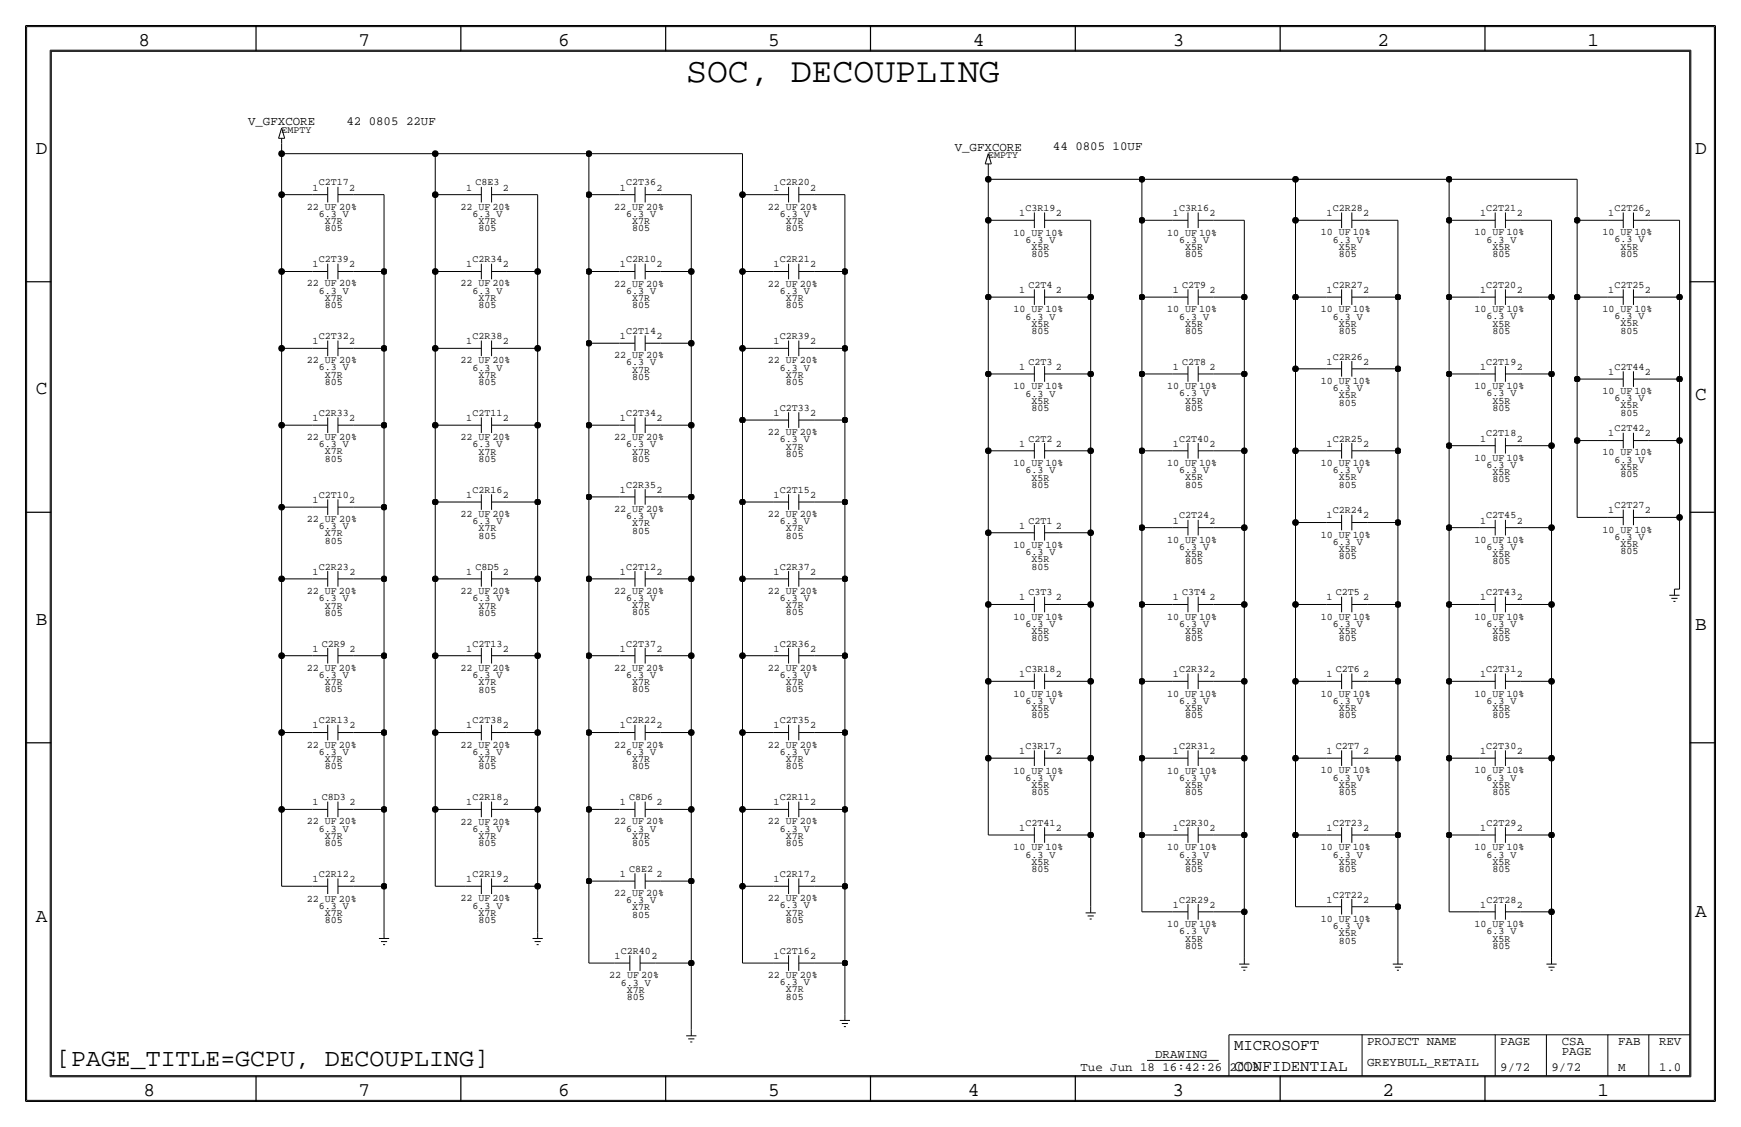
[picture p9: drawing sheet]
<svg xmlns="http://www.w3.org/2000/svg" width="432mm" height="279mm" viewBox="0 0 432 279" stroke-linecap="round" stroke-linejoin="round" font-family="sans-serif">
<!-- layer: Nets -->
<g fill="none" stroke="#000" stroke-width=".25">
<path d="M69.8 35.6v2.5zM69.8 38.1h38.1zM69.8 38.1v10.2zM107.9 38.1h38.1zM107.9 38.1v10.2zM146 38.1h38.1zM146 38.1v10.2zM184.1 38.1v10.2zM69.8 48.3h7.7zM69.8 48.3v19zM87.6 48.3h7.6zM95.2 48.3v19z"/>
<path d="M107.9 48.3h7.7zM107.9 48.3v19zM125.7 48.3h7.6zM133.3 48.3v19zM146 48.3v19zM146.1 48.3h7.6zM163.8 48.3h7.6zM171.4 48.3v19zM184.1 48.3h7.7zM184.1 48.3v19zM201.9 48.3h7.7zM209.5 48.3v19z"/>
<path d="M245.1 41.9v2.5zM245.1 44.4h38.1zM245.1 44.4v10.2zM245.1 54.6h7.6zM245.1 54.6v19.1zM262.9 54.6h7.6zM270.5 54.6v19.1zM283.2 44.4h38.1zM283.2 44.4v10.2zM283.2 54.6h7.6zM283.2 54.6v19.1zM301 54.6h7.6z"/>
<path d="M308.6 54.6v19.1zM321.3 44.4h38.1zM321.3 44.4v10.2zM321.3 54.6v19.1zM321.3 54.6h7.6zM339.1 54.6h7.6zM346.7 54.6v19.1zM359.4 44.4h31.8zM359.4 44.4v10.2zM359.4 54.6v19.1zM359.4 54.6h7.6zM377.2 54.6h7.6z"/>
<path d="M384.8 54.6v19.1zM391.2 54.6h7.6zM391.2 44.4v10.2zM391.2 54.6v19.1zM408.9 54.6h7.7zM416.6 54.6v19.1zM69.8 67.3h7.7zM69.8 67.3v19.1zM87.6 67.3h7.6zM95.2 67.3v19.1zM107.9 67.3v19.1zM108 67.3h7.6z"/>
<path d="M125.7 67.3h7.6zM133.3 67.3v19.1zM146 67.3h7.7zM146 67.3v17.8zM163.8 67.3h7.6zM171.4 67.3v17.8zM184.1 67.3h7.7zM184.1 67.3v19.1zM201.9 67.3h7.6zM209.5 67.3v19.1zM245.1 73.7h7.6zM245.1 73.7v19z"/>
<path d="M262.9 73.7h7.6zM270.5 73.7v19zM283.2 73.7v19zM283.2 73.7h7.6zM301 73.7h7.6zM308.6 73.7v19zM321.3 73.7h7.6zM321.3 73.7v17.7zM339.1 73.7h7.6zM346.7 73.7v17.7zM359.4 73.7h7.6zM359.4 73.7v19z"/>
<path d="M377.2 73.7h7.6zM384.8 73.7v19zM391.2 73.7h7.6zM391.2 73.7v20.3zM408.9 73.7h7.7zM416.6 73.7v20.3zM69.8 86.4h7.7zM69.8 86.4v19zM87.6 86.4h7.6zM95.2 86.4v19zM107.9 86.4h7.7zM107.9 86.4v19z"/>
<path d="M125.7 86.4h7.6zM133.3 86.4v19zM146 85.1h7.7zM146 85.1v20.3zM163.8 85.1h7.6zM171.4 85.1v20.3zM184.1 86.4h7.7zM184.1 86.4v17.7zM201.9 86.4h7.6zM209.5 86.4v17.7zM245.1 92.7h7.6zM245.1 92.7v19.1z"/>
<path d="M262.9 92.7h7.6zM270.5 92.7v19.1zM283.2 92.7h7.6zM283.2 92.7v19.1zM301 92.7h7.6zM308.6 92.7v19.1zM321.3 91.4h7.6zM321.3 91.4v20.4zM339.1 91.4h7.6zM346.7 91.4v20.4zM359.4 92.7h7.6zM359.4 92.7v17.8z"/>
<path d="M377.2 92.7h7.6zM384.8 92.7v17.8zM391.2 94h7.6zM391.2 94v15.2zM408.9 94h7.7zM416.6 94v15.2zM69.8 105.4v20.3zM69.9 105.4h7.6zM87.6 105.4h7.6zM95.2 105.4v20.3zM107.9 105.4h7.7zM107.9 105.4v19.1z"/>
<path d="M125.7 105.4h7.6zM133.3 105.4v19.1zM146 105.4h7.7zM146 105.4v17.8zM163.8 105.4h7.6zM171.4 105.4v17.8zM184.1 104.1h7.7zM184.1 104.1v20.4zM201.9 104.1h7.6zM209.5 104.1v20.4zM245.1 111.8v20.3zM245.1 111.8h7.6z"/>
<path d="M262.9 111.8h7.6zM270.5 111.8v20.3zM283.2 111.8h7.6zM283.2 111.8v19zM301 111.8h7.6zM308.6 111.8v19zM321.3 111.8h7.6zM321.3 111.8v17.7zM339.1 111.8h7.6zM346.7 111.8v17.7zM359.4 110.5h7.6zM359.4 110.5v20.3z"/>
<path d="M377.2 110.5h7.6zM384.8 110.5v20.3zM391.2 109.2h7.6zM391.2 109.2v19.1zM408.9 109.2h7.7zM416.6 109.2v19.1zM69.8 125.7h7.7zM69.8 125.7v17.8zM87.6 125.7h7.6zM95.2 125.7v17.8zM107.9 124.5h7.7zM107.9 124.5v19z"/>
<path d="M125.7 124.5h7.6zM133.3 124.5v19zM146 123.2h7.7zM146 123.2v20.3zM163.8 123.2h7.6zM171.4 123.2v20.3zM184.1 124.5h7.7zM184.1 124.5v19zM201.9 124.5h7.6zM209.5 124.5v19zM245.1 132.1h7.6zM245.1 132.1v17.8z"/>
<path d="M262.9 132.1h7.6zM270.5 132.1v17.8zM283.2 130.8h7.6zM283.2 130.8v19.1zM301 130.8h7.6zM308.6 130.8v19.1zM321.3 129.5h7.6zM321.3 129.5v20.4zM339.1 129.5h7.6zM346.7 129.5v20.4zM359.4 130.8h7.6zM359.4 130.8v19.1z"/>
<path d="M377.2 130.8h7.6zM384.8 130.8v19.1zM391.2 128.3h7.6zM408.9 128.3h7.7zM416.6 128.3v17.8zM69.8 143.5h7.7zM69.8 143.5v19.1zM87.6 143.5h7.6zM95.2 143.5v19.1zM107.9 143.5v19.1zM108 143.5h7.6zM125.7 143.5h7.6z"/>
<path d="M133.3 143.5v19.1zM146 143.5h7.7zM146 143.5v19.1zM163.8 143.5h7.6zM171.4 143.5v19.1zM184.1 143.5h7.7zM184.1 143.5v19.1zM201.9 143.5h7.6zM209.5 143.5v19.1zM245.1 149.9v19zM245.1 149.9h7.6zM262.9 149.9h7.6z"/>
<path d="M270.5 149.9v19zM283.2 149.9v19zM283.2 149.9h7.6zM301 149.9h7.6zM308.6 149.9v19zM321.3 149.9h7.6zM321.3 149.9v19zM339.1 149.9h7.6zM346.7 149.9v19zM359.4 149.9h7.6zM359.4 149.9v19zM377.2 149.9h7.6z"/>
<path d="M384.8 149.9v19zM415.3 146h1.3zM69.8 162.6v19zM69.9 162.6h7.6zM87.6 162.6h7.6zM95.2 162.6v19zM107.9 162.6v19zM108 162.6h7.6zM125.7 162.6h7.6zM133.3 162.6v19zM146 162.6h7.7zM146 162.6v19z"/>
<path d="M163.8 162.6h7.6zM171.4 162.6v19zM184.1 162.6h7.7zM184.1 162.6v19zM201.9 162.6h7.6zM209.5 162.6v19zM245.1 168.9h7.6zM245.1 168.9v19.1zM262.9 168.9h7.6zM270.5 168.9v19.1zM283.2 168.9v19.1zM283.2 168.9h7.6z"/>
<path d="M301 168.9h7.6zM308.6 168.9v19.1zM321.3 168.9h7.6zM321.3 168.9v19.1zM339.1 168.9h7.6zM346.7 168.9v19.1zM359.4 168.9h7.6zM359.4 168.9v19.1zM377.2 168.9h7.6zM384.8 168.9v19.1zM69.8 181.6h7.7zM69.8 181.6v19.1z"/>
<path d="M87.6 181.6h7.6zM95.2 181.6v19.1zM107.9 181.6h7.7zM107.9 181.6v19.1zM125.7 181.6h7.6zM133.3 181.6v19.1zM146 181.6h7.7zM146 181.6v19.1zM163.8 181.6h7.6zM171.4 181.6v19.1zM184.1 181.6h7.7zM184.1 181.6v19.1z"/>
<path d="M201.9 181.6h7.6zM209.5 181.6v19.1zM245.1 188v19zM245.1 188h7.6zM262.9 188h7.6zM270.5 188v19zM283.2 188h7.6zM283.2 188v19zM301 188h7.6zM308.6 188v19zM321.3 188h7.6zM321.3 188v19z"/>
<path d="M339.1 188h7.6zM346.7 188v19zM359.4 188h7.6zM359.4 188v19zM377.2 188h7.6zM384.8 188v19zM69.8 200.7v19zM69.8 219.7h7.7zM69.9 200.7h7.6zM87.6 219.7h7.6zM87.6 200.7h7.6zM95.2 219.7v11.4z"/>
<path d="M95.2 200.7v19zM107.9 200.7h7.7zM107.9 200.7v19zM107.9 219.7h7.7zM125.7 219.7h7.6zM125.7 200.7h7.6zM133.3 200.7v19zM133.3 219.7v11.4zM146 200.7h7.7zM146 200.7v17.7zM146 218.4h7.7zM146 218.4v20.4z"/>
<path d="M163.8 218.4h7.6zM163.8 200.7h7.6zM171.4 218.4v20.4zM171.4 200.7v17.7zM184.1 200.7h7.7zM184.1 200.7v19zM184.1 219.7h7.7zM184.1 219.7v19.1zM201.9 219.7h7.6zM201.9 200.7h7.6zM209.5 219.7v19.1zM209.5 200.7v19z"/>
<path d="M245.1 207h7.6zM262.9 207h7.6zM270.5 207v17.8zM283.2 207h7.6zM283.2 207v19.1zM301 207h7.6zM308.6 207v19.1zM321.3 207h7.6zM321.3 207v17.8zM339.1 207h7.6zM346.7 207v17.8zM359.4 207h7.6z"/>
<path d="M359.4 207v19.1zM377.2 207h7.6zM384.8 207v19.1zM146 238.8h6.4zM162.6 238.8h8.9zM171.4 238.8v16.5zM184.1 238.8h7.7zM201.9 238.8h7.6zM209.5 238.8v12.7zM283.2 226.1h7.6zM301 226.1h7.6zM308.6 226.1v11.4z"/>
<path d="M321.3 224.8h7.6zM339.1 224.8h7.6zM346.7 224.8v12.7zM359.4 226.1h7.6zM377.2 226.1h7.6zM384.8 226.1v11.4z"/>
</g>
<g fill="#000" stroke="#000" stroke-width=".25">
<circle cx="69.8" cy="38.1" r=".72"/>
<circle cx="107.9" cy="38.1" r=".72"/>
<circle cx="146" cy="38.1" r=".72"/>
<circle cx="69.8" cy="48.3" r=".72"/>
<circle cx="107.9" cy="48.3" r=".72"/>
<circle cx="146" cy="48.3" r=".72"/>
<circle cx="184.2" cy="48.3" r=".72"/>
<circle cx="245.1" cy="54.6" r=".72"/>
<circle cx="245.1" cy="44.5" r=".72"/>
<circle cx="283.2" cy="54.6" r=".72"/>
<circle cx="283.2" cy="44.5" r=".72"/>
<circle cx="321.3" cy="54.6" r=".72"/>
<circle cx="321.3" cy="44.5" r=".72"/>
<circle cx="359.4" cy="44.5" r=".72"/>
<circle cx="359.4" cy="54.6" r=".72"/>
<circle cx="391.2" cy="54.6" r=".72"/>
<circle cx="69.8" cy="67.3" r=".72"/>
<circle cx="95.2" cy="67.3" r=".72"/>
<circle cx="107.9" cy="67.3" r=".72"/>
<circle cx="133.3" cy="67.3" r=".72"/>
<circle cx="146" cy="67.3" r=".72"/>
<circle cx="171.4" cy="67.3" r=".72"/>
<circle cx="184.2" cy="67.3" r=".72"/>
<circle cx="209.6" cy="67.3" r=".72"/>
<circle cx="245.1" cy="73.7" r=".72"/>
<circle cx="270.5" cy="73.7" r=".72"/>
<circle cx="283.2" cy="73.7" r=".72"/>
<circle cx="308.6" cy="73.7" r=".72"/>
<circle cx="321.3" cy="73.7" r=".72"/>
<circle cx="346.7" cy="73.7" r=".72"/>
<circle cx="359.4" cy="73.7" r=".72"/>
<circle cx="384.8" cy="73.7" r=".72"/>
<circle cx="391.2" cy="73.7" r=".72"/>
<circle cx="416.6" cy="73.7" r=".72"/>
<circle cx="69.8" cy="86.4" r=".72"/>
<circle cx="95.2" cy="86.4" r=".72"/>
<circle cx="107.9" cy="86.4" r=".72"/>
<circle cx="133.3" cy="86.4" r=".72"/>
<circle cx="146" cy="85.1" r=".72"/>
<circle cx="171.4" cy="85.1" r=".72"/>
<circle cx="184.2" cy="86.4" r=".72"/>
<circle cx="209.6" cy="86.4" r=".72"/>
<circle cx="245.1" cy="92.7" r=".72"/>
<circle cx="270.5" cy="92.7" r=".72"/>
<circle cx="283.2" cy="92.7" r=".72"/>
<circle cx="308.6" cy="92.7" r=".72"/>
<circle cx="321.3" cy="91.4" r=".72"/>
<circle cx="346.7" cy="91.4" r=".72"/>
<circle cx="359.4" cy="92.7" r=".72"/>
<circle cx="384.8" cy="92.7" r=".72"/>
<circle cx="391.2" cy="94" r=".72"/>
<circle cx="416.6" cy="94" r=".72"/>
<circle cx="69.8" cy="105.4" r=".72"/>
<circle cx="95.2" cy="105.4" r=".72"/>
<circle cx="107.9" cy="105.4" r=".72"/>
<circle cx="133.3" cy="105.4" r=".72"/>
<circle cx="146" cy="105.4" r=".72"/>
<circle cx="171.4" cy="105.4" r=".72"/>
<circle cx="184.2" cy="104.1" r=".72"/>
<circle cx="209.6" cy="104.1" r=".72"/>
<circle cx="245.1" cy="111.8" r=".72"/>
<circle cx="270.5" cy="111.8" r=".72"/>
<circle cx="283.2" cy="111.8" r=".72"/>
<circle cx="308.6" cy="111.8" r=".72"/>
<circle cx="321.3" cy="111.8" r=".72"/>
<circle cx="346.7" cy="111.8" r=".72"/>
<circle cx="359.4" cy="110.5" r=".72"/>
<circle cx="384.8" cy="110.5" r=".72"/>
<circle cx="391.2" cy="109.2" r=".72"/>
<circle cx="416.6" cy="109.2" r=".72"/>
<circle cx="69.8" cy="125.7" r=".72"/>
<circle cx="95.2" cy="125.7" r=".72"/>
<circle cx="107.9" cy="124.5" r=".72"/>
<circle cx="133.3" cy="124.5" r=".72"/>
<circle cx="146" cy="123.2" r=".72"/>
<circle cx="171.4" cy="123.2" r=".72"/>
<circle cx="184.2" cy="124.5" r=".72"/>
<circle cx="209.6" cy="124.5" r=".72"/>
<circle cx="245.1" cy="132.1" r=".72"/>
<circle cx="270.5" cy="132.1" r=".72"/>
<circle cx="283.2" cy="130.8" r=".72"/>
<circle cx="308.6" cy="130.8" r=".72"/>
<circle cx="321.3" cy="129.5" r=".72"/>
<circle cx="346.7" cy="129.5" r=".72"/>
<circle cx="359.4" cy="130.8" r=".72"/>
<circle cx="384.8" cy="130.8" r=".72"/>
<circle cx="416.6" cy="128.3" r=".72"/>
<circle cx="69.8" cy="143.5" r=".72"/>
<circle cx="95.2" cy="143.5" r=".72"/>
<circle cx="107.9" cy="143.5" r=".72"/>
<circle cx="133.3" cy="143.5" r=".72"/>
<circle cx="146" cy="143.5" r=".72"/>
<circle cx="171.4" cy="143.5" r=".72"/>
<circle cx="184.2" cy="143.5" r=".72"/>
<circle cx="209.6" cy="143.5" r=".72"/>
<circle cx="245.1" cy="149.9" r=".72"/>
<circle cx="270.5" cy="149.9" r=".72"/>
<circle cx="283.2" cy="149.9" r=".72"/>
<circle cx="308.6" cy="149.9" r=".72"/>
<circle cx="321.3" cy="149.9" r=".72"/>
<circle cx="346.7" cy="149.9" r=".72"/>
<circle cx="359.4" cy="149.9" r=".72"/>
<circle cx="384.8" cy="149.9" r=".72"/>
<circle cx="69.8" cy="162.6" r=".72"/>
<circle cx="95.2" cy="162.6" r=".72"/>
<circle cx="107.9" cy="162.6" r=".72"/>
<circle cx="133.3" cy="162.6" r=".72"/>
<circle cx="146" cy="162.6" r=".72"/>
<circle cx="171.4" cy="162.6" r=".72"/>
<circle cx="184.2" cy="162.6" r=".72"/>
<circle cx="209.6" cy="162.6" r=".72"/>
<circle cx="245.1" cy="168.9" r=".72"/>
<circle cx="270.5" cy="168.9" r=".72"/>
<circle cx="283.2" cy="168.9" r=".72"/>
<circle cx="308.6" cy="168.9" r=".72"/>
<circle cx="321.3" cy="168.9" r=".72"/>
<circle cx="346.7" cy="168.9" r=".72"/>
<circle cx="359.4" cy="168.9" r=".72"/>
<circle cx="384.8" cy="168.9" r=".72"/>
<circle cx="69.8" cy="181.6" r=".72"/>
<circle cx="95.2" cy="181.6" r=".72"/>
<circle cx="107.9" cy="181.6" r=".72"/>
<circle cx="133.3" cy="181.6" r=".72"/>
<circle cx="146" cy="181.6" r=".72"/>
<circle cx="171.4" cy="181.6" r=".72"/>
<circle cx="184.2" cy="181.6" r=".72"/>
<circle cx="209.6" cy="181.6" r=".72"/>
<circle cx="245.1" cy="188" r=".72"/>
<circle cx="270.5" cy="188" r=".72"/>
<circle cx="283.2" cy="188" r=".72"/>
<circle cx="308.6" cy="188" r=".72"/>
<circle cx="321.3" cy="188" r=".72"/>
<circle cx="346.7" cy="188" r=".72"/>
<circle cx="359.4" cy="188" r=".72"/>
<circle cx="384.8" cy="188" r=".72"/>
<circle cx="69.8" cy="200.7" r=".72"/>
<circle cx="95.2" cy="200.7" r=".72"/>
<circle cx="95.2" cy="219.7" r=".72"/>
<circle cx="107.9" cy="200.7" r=".72"/>
<circle cx="133.3" cy="200.7" r=".72"/>
<circle cx="133.3" cy="219.7" r=".72"/>
<circle cx="146" cy="218.4" r=".72"/>
<circle cx="146" cy="200.7" r=".72"/>
<circle cx="171.4" cy="200.7" r=".72"/>
<circle cx="171.4" cy="218.4" r=".72"/>
<circle cx="184.2" cy="219.7" r=".72"/>
<circle cx="184.2" cy="200.7" r=".72"/>
<circle cx="209.6" cy="200.7" r=".72"/>
<circle cx="209.6" cy="219.7" r=".72"/>
<circle cx="270.5" cy="207" r=".72"/>
<circle cx="283.2" cy="207" r=".72"/>
<circle cx="308.6" cy="207" r=".72"/>
<circle cx="321.3" cy="207" r=".72"/>
<circle cx="346.7" cy="207" r=".72"/>
<circle cx="359.4" cy="207" r=".72"/>
<circle cx="384.8" cy="207" r=".72"/>
<circle cx="171.4" cy="238.8" r=".72"/>
<circle cx="209.6" cy="238.8" r=".72"/>
<circle cx="308.6" cy="226.1" r=".72"/>
<circle cx="346.7" cy="224.8" r=".72"/>
<circle cx="384.8" cy="226.1" r=".72"/>
</g>
<!-- layer: Components -->
<g fill="none" stroke="#000" stroke-width=".25">
<path d="M69.1 34.3h1.5zM69.8 31.8l-.7 2.5zM69.8 34.3v1.3zM69.8 31.8l.8 2.5zM245.1 38.1l.8 2.5zM245.1 38.1l-.8 2.5zM77.5 48.3h3.8zM81.3 46.3v3.9zM83.8 48.3h3.8zM83.8 46.3v3.9zM115.6 48.3h3.8zM119.4 46.3v3.9z"/>
<path d="M121.9 48.3h3.8zM121.9 46.3v3.9zM153.7 48.3h3.8zM157.5 46.3v3.9zM160 48.3h3.8zM160 46.3v3.9zM191.8 48.3h3.8zM195.6 46.3v3.9zM198.1 48.3h3.8zM198.1 46.3v3.9zM244.3 40.6h1.6zM245.1 40.6v1.3z"/>
<path d="M252.7 54.6h3.8zM256.5 52.7v3.8zM259.1 54.6h3.8zM259.1 52.7v3.8zM290.8 54.6h3.8zM294.6 52.7v3.8zM297.2 54.6h3.8zM297.2 52.7v3.8zM328.9 54.6h3.8zM332.7 52.7v3.8zM335.3 54.6h3.8zM335.3 52.7v3.8z"/>
<path d="M367 54.6h3.8zM370.8 52.7v3.8zM373.4 54.6h3.8zM373.4 52.7v3.8zM398.8 54.6h3.8zM402.6 52.7v3.8zM405.1 54.6h3.8zM405.1 52.7v3.8zM77.5 67.3h3.8zM81.3 65.4v3.8zM83.8 67.3h3.8zM83.8 65.4v3.8z"/>
<path d="M115.6 67.3h3.8zM119.4 65.4v3.8zM121.9 67.3h3.8zM121.9 65.4v3.8zM153.7 67.3h3.8zM157.5 65.4v3.8zM160 67.3h3.8zM160 65.4v3.8zM191.8 67.3h3.8zM195.6 65.4v3.8zM198.1 67.3h3.8zM198.1 65.4v3.8z"/>
<path d="M252.7 73.7h3.8zM256.5 71.7v3.9zM259.1 73.7h3.8zM259.1 71.7v3.9zM290.8 73.7h3.8zM294.6 71.7v3.9zM297.2 73.7h3.8zM297.2 71.7v3.9zM328.9 73.7h3.8zM332.7 71.7v3.9zM335.3 73.7h3.8zM335.3 71.7v3.9z"/>
<path d="M367 73.7h3.8zM370.8 71.7v3.9zM373.4 73.7h3.8zM373.4 71.7v3.9zM398.8 73.7h3.8zM402.6 71.7v3.9zM405.1 73.7h3.8zM405.1 71.7v3.9zM77.5 86.4h3.8zM81.3 84.4v3.9zM83.8 86.4h3.8zM83.8 84.4v3.9z"/>
<path d="M115.6 86.4h3.8zM119.4 84.4v3.9zM121.9 86.4h3.8zM121.9 84.4v3.9zM153.7 85.1h3.8zM157.5 83.2v3.8zM160 85.1h3.8zM160 83.2v3.8zM191.8 86.4h3.8zM195.6 84.4v3.9zM198.1 86.4h3.8zM198.1 84.4v3.9z"/>
<path d="M252.7 92.7h3.8zM256.5 90.8v3.8zM259.1 92.7h3.8zM259.1 90.8v3.8zM290.8 92.7h3.8zM294.6 90.8v3.8zM297.2 92.7h3.8zM297.2 90.8v3.8zM328.9 91.4h3.8zM332.7 89.5v3.9zM335.3 91.4h3.8zM335.3 89.5v3.9z"/>
<path d="M367 92.7h3.8zM370.8 90.8v3.8zM373.4 92.7h3.8zM373.4 90.8v3.8zM398.8 94h3.8zM402.6 92v3.9zM405.1 94h3.8zM405.1 92v3.9zM77.5 105.4h3.8zM81.3 103.5v3.8zM83.8 105.4h3.8zM83.8 103.5v3.8z"/>
<path d="M115.6 105.4h3.8zM119.4 103.5v3.8zM121.9 105.4h3.8zM121.9 103.5v3.8zM153.7 105.4h3.8zM157.5 103.5v3.8zM160 105.4h3.8zM160 103.5v3.8zM191.8 104.1h3.8zM195.6 102.2v3.9zM198.1 104.1h3.8zM198.1 102.2v3.9z"/>
<path d="M252.7 111.8h3.8zM256.5 109.8v3.9zM259.1 111.8h3.8zM259.1 109.8v3.9zM290.8 111.8h3.8zM294.6 109.8v3.9zM297.2 111.8h3.8zM297.2 109.8v3.9zM328.9 111.8h3.8zM332.7 109.8v3.9zM335.3 111.8h3.8zM335.3 109.8v3.9z"/>
<path d="M367 110.5h3.8zM370.8 108.6v3.8zM373.4 110.5h3.8zM373.4 108.6v3.8zM398.8 109.2h3.8zM402.6 107.3v3.9zM405.1 109.2h3.8zM405.1 107.3v3.9zM77.5 125.7h3.8zM81.3 123.8v3.9zM83.8 125.7h3.8zM83.8 123.8v3.9z"/>
<path d="M115.6 124.5h3.8zM119.4 122.5v3.9zM121.9 124.5h3.8zM121.9 122.5v3.9zM153.7 123.2h3.8zM157.5 121.3v3.8zM160 123.2h3.8zM160 121.3v3.8zM191.8 124.5h3.8zM195.6 122.5v3.9zM198.1 124.5h3.8zM198.1 122.5v3.9z"/>
<path d="M252.7 132.1h3.8zM256.5 130.1v3.9zM259.1 132.1h3.8zM259.1 130.1v3.9zM290.8 130.8h3.8zM294.6 128.9v3.8zM297.2 130.8h3.8zM297.2 128.9v3.8zM328.9 129.5h3.8zM332.7 127.6v3.9zM335.3 129.5h3.8zM335.3 127.6v3.9z"/>
<path d="M367 130.8h3.8zM370.8 128.9v3.8zM373.4 130.8h3.8zM373.4 128.9v3.8zM398.8 128.3h3.8zM402.6 126.3v3.9zM405.1 128.3h3.8zM405.1 126.3v3.9zM77.5 143.5h3.8zM81.3 141.6v3.8zM83.8 143.5h3.8zM83.8 141.6v3.8z"/>
<path d="M115.6 143.5h3.8zM119.4 141.6v3.8zM121.9 143.5h3.8zM121.9 141.6v3.8zM153.7 143.5h3.8zM157.5 141.6v3.8zM160 143.5h3.8zM160 141.6v3.8zM191.8 143.5h3.8zM195.6 141.6v3.8zM198.1 143.5h3.8zM198.1 141.6v3.8z"/>
<path d="M252.7 149.9h3.8zM256.5 147.9v3.9zM259.1 149.9h3.8zM259.1 147.9v3.9zM290.8 149.9h3.8zM294.6 147.9v3.9zM297.2 149.9h3.8zM297.2 147.9v3.9zM328.9 149.9h3.8zM332.7 147.9v3.9zM335.3 149.9h3.8zM335.3 147.9v3.9z"/>
<path d="M367 149.9h3.8zM370.8 147.9v3.9zM373.4 149.9h3.8zM373.4 147.9v3.9zM414 147.6h2.6zM414.5 148.3h1.6zM415 149.1h.5zM415.3 146v1.6zM77.5 162.6h3.8zM81.3 160.6v3.9zM81.3 179.7v3.8zM83.8 162.6h3.8z"/>
<path d="M83.8 160.6v3.9zM83.8 179.7v3.8zM115.6 162.6h3.8zM119.4 179.7v3.8zM119.4 160.6v3.9zM121.9 179.7v3.8zM121.9 162.6h3.8zM121.9 160.6v3.9zM153.7 162.6h3.8zM157.5 160.6v3.9zM157.5 179.7v3.8zM160 162.6h3.8z"/>
<path d="M160 160.6v3.9zM160 179.7v3.8zM191.8 162.6h3.8zM195.6 160.6v3.9zM195.6 179.7v3.8zM198.1 162.6h3.8zM198.1 160.6v3.9zM198.1 179.7v3.8zM252.7 168.9h3.8zM256.5 167v3.8zM259.1 168.9h3.8zM259.1 167v3.8z"/>
<path d="M290.8 168.9h3.8zM294.6 167v3.8zM297.2 168.9h3.8zM297.2 167v3.8zM328.9 168.9h3.8zM332.7 167v3.8zM335.3 168.9h3.8zM335.3 167v3.8zM367 168.9h3.8zM370.8 167v3.8zM373.4 168.9h3.8zM373.4 167v3.8z"/>
<path d="M77.5 181.6h3.8zM81.3 198.7v3.9zM83.8 181.6h3.8zM83.8 198.7v3.9zM115.6 181.6h3.8zM119.4 198.7v3.9zM121.9 181.6h3.8zM121.9 198.7v3.9zM153.7 181.6h3.8zM157.5 198.7v3.9zM160 181.6h3.8zM160 198.7v3.9z"/>
<path d="M191.8 181.6h3.8zM195.6 198.7v3.9zM198.1 181.6h3.8zM198.1 198.7v3.9zM252.7 188h3.8zM256.5 186v3.9zM259.1 188h3.8zM259.1 186v3.9zM290.8 188h3.8zM294.6 186v3.9zM297.2 188h3.8zM297.2 186v3.9z"/>
<path d="M328.9 188h3.8zM332.7 186v3.9zM335.3 188h3.8zM335.3 186v3.9zM367 188h3.8zM370.8 186v3.9zM373.4 188h3.8zM373.4 186v3.9zM77.5 200.7h3.8zM77.5 219.7h3.8zM81.3 217.8v3.8zM83.8 200.7h3.8z"/>
<path d="M83.8 219.7h3.8zM83.8 217.8v3.8zM115.6 200.7h3.8zM115.6 219.7h3.8zM119.4 217.8v3.8zM121.9 200.7h3.8zM121.9 219.7h3.8zM121.9 217.8v3.8zM153.7 200.7h3.8zM153.7 218.4h3.8zM157.5 216.5v3.9zM160 200.7h3.8z"/>
<path d="M160 218.4h3.8zM160 216.5v3.9zM191.8 200.7h3.8zM191.8 219.7h3.8zM195.6 217.8v3.8zM198.1 200.7h3.8zM198.1 219.7h3.8zM198.1 217.8v3.8zM252.7 207h3.8zM256.5 205.1v3.8zM259.1 207h3.8zM259.1 205.1v3.8z"/>
<path d="M290.8 207h3.8zM294.6 205.1v3.8zM297.2 207h3.8zM297.2 205.1v3.8zM328.9 207h3.8zM332.7 205.1v3.8zM335.3 207h3.8zM335.3 205.1v3.8zM367 207h3.8zM370.8 205.1v3.8zM373.4 207h3.8zM373.4 205.1v3.8z"/>
<path d="M94 232.7h2.5zM94.5 233.4h1.5zM95 234.2h.5zM95.2 231.1v1.6zM132.1 232.7h2.5zM132.6 233.4h1.5zM133.1 234.2h.5zM133.3 231.1v1.6zM152.4 238.8h3.8zM156.2 236.8v3.9zM158.7 238.8h3.9zM158.7 236.8v3.9z"/>
<path d="M191.8 238.8h3.8zM195.6 236.8v3.9zM198.1 238.8h3.8zM198.1 236.8v3.9zM269.2 226.3h2.6zM269.7 227.1h1.6zM270.3 227.8h.5zM270.5 224.8v1.5zM290.8 226.1h3.8zM294.6 224.1v3.9zM297.2 226.1h3.8zM297.2 224.1v3.9z"/>
<path d="M307.3 239h2.6zM307.8 239.8h1.6zM308.6 237.5v1.5zM328.9 224.8h3.8zM332.7 222.9v3.8zM335.3 224.8h3.8zM335.3 222.9v3.8zM345.4 239h2.6zM345.9 239.8h1.6zM346.7 237.5v1.5zM367 226.1h3.8zM370.8 224.1v3.9z"/>
<path d="M373.4 226.1h3.8zM373.4 224.1v3.9zM383.5 239h2.6zM384 239.8h1.6zM384.8 237.5v1.5zM170.2 256.8h2.5zM170.7 257.6h1.5zM171.2 258.3h.5zM171.4 255.3v1.5zM208.3 253h2.5zM208.8 253.7h1.5zM209.3 254.5h.5z"/>
<path d="M209.5 251.5v1.5zM308.4 240.5h.5zM346.5 240.5h.5zM384.6 240.5h.5zM284.5 262.9h17.8z"/>
</g>
<!-- layer: Page Border and Title Block -->
<g fill="none" stroke="#000" stroke-width=".3">
<path d="M6.3 6.3v266.7zM6.4 6.3h419zM12.7 12.7h406.4zM12.7 12.7v254zM63.5 6.3v6.4zM114.3 6.3v6.4zM165.1 6.3v6.4zM215.9 6.3v6.4zM266.7 6.3v6.4zM317.5 6.3v6.4zM368.3 6.3v6.4zM419.1 12.7v254z"/>
<path d="M425.4 6.3v266.7zM6.3 69.8h6.4zM419.1 69.8h6.3zM6.3 127h6.4zM419.1 127h6.3zM6.3 184.1h6.4zM419.1 184.1h6.3zM6.4 273h419zM12.7 266.7h406.4zM63.5 266.7v6.3zM114.3 266.7v6.3zM165.1 266.7v6.3z"/>
<path d="M215.9 266.7v6.3zM266.7 266.7v6.3zM317.5 266.7v6.3zM368.3 266.7v6.3z"/>
</g>
<g fill="none" stroke="#000" stroke-width=".25">
<path d="M6.6 6.6h418.6zM6.6 6.6v266.2zM12.4 12.4v254.6zM12.4 12.4h407zM419.4 12.4v254.6zM425.2 6.6v266.2zM304.8 256.5v10.2zM304.8 256.5h114.3zM337.8 256.5v10.2zM370.8 256.5v10.2zM383.5 256.5v10.2zM398.8 256.5v10.2z"/>
<path d="M408.9 256.5v10.2zM6.6 272.8h418.6zM12.4 267h407z"/>
</g>
<text font-size="8.6" x="170.2" y="20.3">SOC, DECOUPLING</text>
<text font-size="6.2" x="14" y="264.2">[PAGE_TITLE=GCPU, DECOUPLING]</text>
<g font-size="4.8">
<text x="34.3" y="11.4">8</text>
<text x="88.9" y="11.4">7</text>
<text x="138.5" y="11.4">6</text>
<text x="190.5" y="11.4">5</text>
<text x="241.3" y="11.4">4</text>
<text x="290.8" y="11.4">3</text>
<text x="341.6" y="11.4">2</text>
<text x="393.7" y="11.4">1</text>
<text x="8.9" y="38.1">D</text>
<text x="420.4" y="38.1">D</text>
<text x="8.9" y="97.8">C</text>
<text x="420.4" y="99.1">C</text>
<text x="8.9" y="154.9">B</text>
<text x="420.4" y="156.2">B</text>
<text x="420.4" y="227.3">A</text>
<text x="8.9" y="228.6">A</text>
<text x="35.6" y="271.8">8</text>
<text x="88.9" y="271.8">7</text>
<text x="138.4" y="271.8">6</text>
<text x="190.5" y="271.8">5</text>
<text x="240" y="271.8">4</text>
<text x="290.8" y="271.8">3</text>
<text x="342.9" y="271.8">2</text>
<text x="396.2" y="271.8">1</text>
</g>
<g font-size="3.9">
<text x="306.1" y="260.4">MICROSOFT</text>
<text x="306.1" y="265.4">CONFIDENTIAL</text>
</g>
<g font-size="3.1">
<text x="61.5" y="31.1">V_GFXCORE</text>
<text x="85.9" y="30.9">42 0805 22UF</text>
<text x="236.8" y="37.4">V_GFXCORE</text>
<text x="261.2" y="37.2">44 0805 10UF</text>
<text x="286.5" y="262.4">DRAWING</text>
<text x="339.1" y="259.1">PROJECT NAME</text>
<text x="372.1" y="259.1">PAGE</text>
<text x="387.4" y="259.1">CSA</text>
<text x="387.4" y="261.6">PAGE</text>
<text x="401.3" y="259.1">FAB</text>
<text x="411.5" y="259.1">REV</text>
<text x="268" y="265.4">Tue Jun 18 16:42:26 2013</text>
<text x="339.1" y="264.2">GREYBULL_RETAIL</text>
<text x="372.1" y="265.4">9/72</text>
<text x="384.8" y="265.4">9/72</text>
<text x="401.3" y="265.4">M</text>
<text x="411.5" y="265.4">1.0</text>
</g>
<g font-size="2.5">
<text x="69.8" y="33">EMPTY</text>
<text x="245.1" y="39.3">EMPTY</text>
<text x="77.5" y="47.2">1</text>
<text x="79.1" y="46">C2T17</text>
<text x="86.6" y="47.2">2</text>
<text x="115.6" y="47.2">1</text>
<text x="117.9" y="46">C8E3</text>
<text x="124.7" y="47.2">2</text>
<text x="153.7" y="47.3">1</text>
<text x="155.3" y="46">C2T36</text>
<text x="162.8" y="47.3">2</text>
<text x="191.8" y="47.3">1</text>
<text x="193.4" y="46">C2R20</text>
<text x="200.9" y="47.3">2</text>
<text x="76.1" y="52">22 UF 20%</text>
<text x="79.1" y="53.8">6.3 V</text>
<text x="114.2" y="52">22 UF 20%</text>
<text x="117.2" y="53.8">6.3 V</text>
<text x="152.3" y="52">22 UF 20%</text>
<text x="155.3" y="53.8">6.3 V</text>
<text x="190.4" y="52">22 UF 20%</text>
<text x="193.4" y="53.8">6.3 V</text>
<text x="252.8" y="53.6">1</text>
<text x="254.3" y="52.3">C3R19</text>
<text x="261.9" y="53.6">2</text>
<text x="290.9" y="53.6">1</text>
<text x="292.4" y="52.3">C3R16</text>
<text x="300" y="53.6">2</text>
<text x="329" y="53.6">1</text>
<text x="330.5" y="52.3">C2R28</text>
<text x="338.1" y="53.6">2</text>
<text x="367.1" y="53.6">1</text>
<text x="368.6" y="52.3">C2T21</text>
<text x="376.2" y="53.6">2</text>
<text x="398.8" y="53.6">1</text>
<text x="400.4" y="52.3">C2T26</text>
<text x="407.9" y="53.6">2</text>
<text x="80.6" y="55.5">X7R</text>
<text x="80.6" y="57.3">805</text>
<text x="118.7" y="57.3">805</text>
<text x="118.7" y="55.5">X7R</text>
<text x="156.8" y="55.6">X7R</text>
<text x="156.8" y="57.4">805</text>
<text x="194.9" y="57.4">805</text>
<text x="194.9" y="55.6">X7R</text>
<text x="251.4" y="58.4">10 UF 10%</text>
<text x="289.5" y="58.4">10 UF 10%</text>
<text x="327.6" y="58.4">10 UF 10%</text>
<text x="365.7" y="58.4">10 UF 10%</text>
<text x="397.4" y="58.3">10 UF 10%</text>
<text x="79.1" y="65">C2T39</text>
<text x="117.2" y="65">C2R34</text>
<text x="155.3" y="65">C2R10</text>
<text x="193.4" y="65">C2R21</text>
<text x="254.3" y="60.2">6.3 V</text>
<text x="255.8" y="62">X5R</text>
<text x="255.8" y="63.8">805</text>
<text x="292.4" y="60.2">6.3 V</text>
<text x="293.9" y="61.9">X5R</text>
<text x="293.9" y="63.7">805</text>
<text x="330.5" y="60.2">6.3 V</text>
<text x="332" y="61.9">X5R</text>
<text x="332" y="63.7">805</text>
<text x="368.6" y="60.2">6.3 V</text>
<text x="370.1" y="61.9">X5R</text>
<text x="370.1" y="63.7">805</text>
<text x="400.4" y="60.1">6.3 V</text>
<text x="401.9" y="61.9">X5R</text>
<text x="401.9" y="63.7">805</text>
<text x="76.1" y="71">22 UF 20%</text>
<text x="77.5" y="66.3">1</text>
<text x="86.6" y="66.3">2</text>
<text x="114.2" y="71">22 UF 20%</text>
<text x="115.6" y="66.3">1</text>
<text x="124.7" y="66.3">2</text>
<text x="152.3" y="71.1">22 UF 20%</text>
<text x="153.7" y="66.3">1</text>
<text x="162.8" y="66.3">2</text>
<text x="190.4" y="71.1">22 UF 20%</text>
<text x="191.8" y="66.3">1</text>
<text x="200.9" y="66.3">2</text>
<text x="255.1" y="71.4">C2T4</text>
<text x="293.2" y="71.4">C2T9</text>
<text x="330.5" y="71.4">C2R27</text>
<text x="368.6" y="71.4">C2T20</text>
<text x="400.4" y="71.4">C2T25</text>
<text x="79.1" y="72.8">6.3 V</text>
<text x="80.6" y="74.6">X7R</text>
<text x="80.6" y="76.4">805</text>
<text x="117.2" y="72.8">6.3 V</text>
<text x="118.7" y="74.6">X7R</text>
<text x="118.7" y="76.4">805</text>
<text x="155.3" y="72.8">6.3 V</text>
<text x="156.8" y="76.4">805</text>
<text x="156.8" y="74.6">X7R</text>
<text x="193.4" y="72.8">6.3 V</text>
<text x="194.9" y="74.6">X7R</text>
<text x="194.9" y="76.4">805</text>
<text x="251.4" y="77.5">10 UF 10%</text>
<text x="252.8" y="72.6">1</text>
<text x="261.9" y="72.6">2</text>
<text x="289.5" y="77.4">10 UF 10%</text>
<text x="290.9" y="72.6">1</text>
<text x="300" y="72.6">2</text>
<text x="327.6" y="77.4">10 UF 10%</text>
<text x="329" y="72.6">1</text>
<text x="338.1" y="72.6">2</text>
<text x="365.7" y="77.4">10 UF 10%</text>
<text x="367.1" y="72.6">1</text>
<text x="376.2" y="72.6">2</text>
<text x="397.4" y="77.4">10 UF 10%</text>
<text x="398.8" y="72.6">1</text>
<text x="407.9" y="72.6">2</text>
<text x="155.3" y="82.8">C2T14</text>
<text x="254.3" y="79.3">6.3 V</text>
<text x="255.8" y="81">X5R</text>
<text x="255.8" y="82.8">805</text>
<text x="292.4" y="79.2">6.3 V</text>
<text x="293.9" y="81">X5R</text>
<text x="293.9" y="82.8">805</text>
<text x="330.5" y="79.2">6.3 V</text>
<text x="332" y="81">X5R</text>
<text x="332" y="82.8">805</text>
<text x="368.6" y="79.2">6.3 V</text>
<text x="370.1" y="81">X5R</text>
<text x="370.1" y="82.8">805</text>
<text x="400.4" y="79.1">6.3 V</text>
<text x="401.9" y="80.9">X5R</text>
<text x="401.9" y="82.7">805</text>
<text x="77.5" y="85.3">1</text>
<text x="79.1" y="84.1">C2T32</text>
<text x="86.6" y="85.3">2</text>
<text x="115.6" y="85.3">1</text>
<text x="117.2" y="84.1">C2R38</text>
<text x="124.7" y="85.3">2</text>
<text x="152.3" y="88.8">22 UF 20%</text>
<text x="153.7" y="84.1">1</text>
<text x="162.8" y="84.1">2</text>
<text x="191.8" y="85.3">1</text>
<text x="193.4" y="84.1">C2R39</text>
<text x="200.9" y="85.3">2</text>
<text x="330.5" y="89.2">C2R26</text>
<text x="76.1" y="90.1">22 UF 20%</text>
<text x="79.1" y="91.8">6.3 V</text>
<text x="80.6" y="93.6">X7R</text>
<text x="80.6" y="95.4">805</text>
<text x="114.2" y="90.1">22 UF 20%</text>
<text x="117.2" y="91.9">6.3 V</text>
<text x="118.7" y="93.6">X7R</text>
<text x="118.7" y="95.4">805</text>
<text x="155.3" y="90.6">6.3 V</text>
<text x="156.8" y="92.4">X7R</text>
<text x="156.8" y="94.2">805</text>
<text x="190.4" y="90.1">22 UF 20%</text>
<text x="193.4" y="91.9">6.3 V</text>
<text x="194.9" y="93.7">X7R</text>
<text x="194.9" y="95.4">805</text>
<text x="252.8" y="91.7">1</text>
<text x="255.1" y="90.4">C2T3</text>
<text x="261.9" y="91.7">2</text>
<text x="290.9" y="91.7">1</text>
<text x="293.2" y="90.4">C2T8</text>
<text x="300" y="91.7">2</text>
<text x="327.6" y="95.2">10 UF 10%</text>
<text x="329" y="90.4">1</text>
<text x="338.1" y="90.4">2</text>
<text x="367.1" y="91.7">1</text>
<text x="368.6" y="90.4">C2T19</text>
<text x="376.2" y="91.7">2</text>
<text x="398.8" y="93">1</text>
<text x="400.4" y="91.7">C2T44</text>
<text x="407.9" y="93">2</text>
<text x="193.4" y="101.9">C2T33</text>
<text x="251.4" y="96.5">10 UF 10%</text>
<text x="254.3" y="98.3">6.3 V</text>
<text x="255.8" y="100.1">X5R</text>
<text x="255.8" y="101.9">805</text>
<text x="289.5" y="96.5">10 UF 10%</text>
<text x="292.4" y="98.3">6.3 V</text>
<text x="293.9" y="100.1">X5R</text>
<text x="293.9" y="101.8">805</text>
<text x="330.5" y="97">6.3 V</text>
<text x="332" y="98.8">X5R</text>
<text x="332" y="100.6">805</text>
<text x="365.7" y="96.5">10 UF 10%</text>
<text x="368.6" y="98.3">6.3 V</text>
<text x="370.1" y="100">X5R</text>
<text x="370.1" y="101.8">805</text>
<text x="397.4" y="97.7">10 UF 10%</text>
<text x="400.4" y="99.5">6.3 V</text>
<text x="401.9" y="101.2">X5R</text>
<text x="77.5" y="104.4">1</text>
<text x="79.1" y="103.1">C2R33</text>
<text x="86.6" y="104.4">2</text>
<text x="115.6" y="104.4">1</text>
<text x="117.2" y="103.1">C2T11</text>
<text x="124.7" y="104.4">2</text>
<text x="153.7" y="104.4">1</text>
<text x="155.3" y="103.1">C2T34</text>
<text x="162.8" y="104.4">2</text>
<text x="190.4" y="107.9">22 UF 20%</text>
<text x="191.8" y="103.1">1</text>
<text x="200.9" y="103.1">2</text>
<text x="400.4" y="106.9">C2T42</text>
<text x="401.9" y="103">805</text>
<text x="76.1" y="109.1">22 UF 20%</text>
<text x="79.1" y="110.9">6.3 V</text>
<text x="80.6" y="112.7">X7R</text>
<text x="114.2" y="109.1">22 UF 20%</text>
<text x="117.2" y="110.9">6.3 V</text>
<text x="118.7" y="112.7">X7R</text>
<text x="152.3" y="109.2">22 UF 20%</text>
<text x="155.3" y="110.9">6.3 V</text>
<text x="156.8" y="112.7">X7R</text>
<text x="193.4" y="109.7">6.3 V</text>
<text x="194.9" y="111.4">X7R</text>
<text x="194.9" y="113.2">805</text>
<text x="252.8" y="110.7">1</text>
<text x="255.1" y="109.5">C2T2</text>
<text x="261.9" y="110.7">2</text>
<text x="290.9" y="110.7">1</text>
<text x="292.4" y="109.5">C2T40</text>
<text x="300" y="110.7">2</text>
<text x="329" y="110.7">1</text>
<text x="330.5" y="109.5">C2R25</text>
<text x="338.1" y="110.7">2</text>
<text x="367.1" y="109.5">1</text>
<text x="368.6" y="108.2">C2T18</text>
<text x="376.2" y="109.5">2</text>
<text x="397.4" y="112.9">10 UF 10%</text>
<text x="398.8" y="108.2">1</text>
<text x="407.9" y="108.2">2</text>
<text x="80.6" y="114.5">805</text>
<text x="118.7" y="114.5">805</text>
<text x="156.8" y="114.5">805</text>
<text x="251.4" y="115.6">10 UF 10%</text>
<text x="254.3" y="117.4">6.3 V</text>
<text x="255.8" y="119.1">X5R</text>
<text x="289.5" y="115.5">10 UF 10%</text>
<text x="292.4" y="117.3">6.3 V</text>
<text x="293.9" y="119.1">X5R</text>
<text x="327.6" y="115.5">10 UF 10%</text>
<text x="330.5" y="117.3">6.3 V</text>
<text x="332" y="119.1">X5R</text>
<text x="365.7" y="114.3">10 UF 10%</text>
<text x="368.6" y="116">6.3 V</text>
<text x="370.1" y="117.8">X5R</text>
<text x="370.1" y="119.6">805</text>
<text x="400.4" y="114.7">6.3 V</text>
<text x="401.9" y="116.5">X5R</text>
<text x="401.9" y="118.3">805</text>
<text x="77.5" y="124.7">1</text>
<text x="79.1" y="123.4">C2T10</text>
<text x="86.6" y="124.7">2</text>
<text x="115.6" y="123.4">1</text>
<text x="117.2" y="122.2">C2R16</text>
<text x="124.7" y="123.4">2</text>
<text x="153.7" y="122.2">1</text>
<text x="155.3" y="120.9">C2R35</text>
<text x="162.8" y="122.2">2</text>
<text x="191.8" y="123.4">1</text>
<text x="193.4" y="122.2">C2T15</text>
<text x="200.9" y="123.4">2</text>
<text x="255.8" y="120.9">805</text>
<text x="293.9" y="120.9">805</text>
<text x="332" y="120.9">805</text>
<text x="400.4" y="126">C2T27</text>
<text x="76.1" y="129.4">22 UF 20%</text>
<text x="79.1" y="131.2">6.3 V</text>
<text x="114.2" y="128.2">22 UF 20%</text>
<text x="117.2" y="129.9">6.3 V</text>
<text x="118.7" y="131.7">X7R</text>
<text x="152.3" y="126.9">22 UF 20%</text>
<text x="155.3" y="128.7">6.3 V</text>
<text x="156.8" y="130.5">X7R</text>
<text x="190.4" y="128.2">22 UF 20%</text>
<text x="193.4" y="130">6.3 V</text>
<text x="194.9" y="131.8">X7R</text>
<text x="252.8" y="131.1">1</text>
<text x="255.1" y="129.8">C2T1</text>
<text x="261.9" y="131.1">2</text>
<text x="290.9" y="129.8">1</text>
<text x="292.4" y="128.5">C2T24</text>
<text x="300" y="129.8">2</text>
<text x="329" y="128.5">1</text>
<text x="330.5" y="127.3">C2R24</text>
<text x="338.1" y="128.5">2</text>
<text x="367.1" y="129.8">1</text>
<text x="368.6" y="128.5">C2T45</text>
<text x="376.2" y="129.8">2</text>
<text x="398.8" y="127.3">1</text>
<text x="407.9" y="127.3">2</text>
<text x="80.6" y="133">X7R</text>
<text x="80.6" y="134.8">805</text>
<text x="118.7" y="133.5">805</text>
<text x="156.8" y="132.3">805</text>
<text x="194.9" y="133.5">805</text>
<text x="251.4" y="135.9">10 UF 10%</text>
<text x="254.3" y="137.7">6.3 V</text>
<text x="289.5" y="134.6">10 UF 10%</text>
<text x="292.4" y="136.4">6.3 V</text>
<text x="327.6" y="133.3">10 UF 10%</text>
<text x="330.5" y="135.1">6.3 V</text>
<text x="332" y="136.9">X5R</text>
<text x="365.7" y="134.6">10 UF 10%</text>
<text x="368.6" y="136.4">6.3 V</text>
<text x="397.4" y="132.1">10 UF 10%</text>
<text x="400.4" y="133.8">6.3 V</text>
<text x="401.9" y="135.6">X5R</text>
<text x="401.9" y="137.4">805</text>
<text x="77.5" y="142.5">1</text>
<text x="79.1" y="141.2">C2R23</text>
<text x="86.6" y="142.5">2</text>
<text x="115.6" y="142.5">1</text>
<text x="117.9" y="141.2">C8D5</text>
<text x="124.7" y="142.5">2</text>
<text x="153.7" y="142.5">1</text>
<text x="155.3" y="141.2">C2T12</text>
<text x="162.8" y="142.5">2</text>
<text x="191.8" y="142.5">1</text>
<text x="193.4" y="141.2">C2R37</text>
<text x="200.9" y="142.5">2</text>
<text x="255.8" y="139.4">X5R</text>
<text x="255.8" y="141.2">805</text>
<text x="293.9" y="138.2">X5R</text>
<text x="293.9" y="139.9">805</text>
<text x="332" y="138.7">805</text>
<text x="370.1" y="138.1">X5R</text>
<text x="370.1" y="139.9">805</text>
<text x="76.1" y="147.3">22 UF 20%</text>
<text x="79.1" y="149.1">6.3 V</text>
<text x="114.2" y="147.3">22 UF 20%</text>
<text x="117.2" y="149.1">6.3 V</text>
<text x="152.3" y="147.2">22 UF 20%</text>
<text x="155.3" y="149">6.3 V</text>
<text x="190.4" y="147.3">22 UF 20%</text>
<text x="193.4" y="149">6.3 V</text>
<text x="252.8" y="148.8">1</text>
<text x="255.1" y="147.6">C3T3</text>
<text x="261.9" y="148.8">2</text>
<text x="290.9" y="148.8">1</text>
<text x="293.2" y="147.6">C3T4</text>
<text x="300" y="148.8">2</text>
<text x="329" y="148.8">1</text>
<text x="331.3" y="147.6">C2T5</text>
<text x="338.1" y="148.8">2</text>
<text x="367.1" y="148.8">1</text>
<text x="368.6" y="147.6">C2T43</text>
<text x="376.2" y="148.8">2</text>
<text x="80.6" y="150.9">X7R</text>
<text x="80.6" y="152.6">805</text>
<text x="118.7" y="150.9">X7R</text>
<text x="118.7" y="152.7">805</text>
<text x="156.8" y="150.8">X7R</text>
<text x="156.8" y="152.6">805</text>
<text x="194.9" y="150.8">X7R</text>
<text x="194.9" y="152.6">805</text>
<text x="251.4" y="153.7">10 UF 10%</text>
<text x="254.3" y="155.5">6.3 V</text>
<text x="289.5" y="153.7">10 UF 10%</text>
<text x="292.4" y="155.4">6.3 V</text>
<text x="327.6" y="153.7">10 UF 10%</text>
<text x="330.5" y="155.4">6.3 V</text>
<text x="365.7" y="153.6">10 UF 10%</text>
<text x="368.6" y="155.4">6.3 V</text>
<text x="77.5" y="161.5">1</text>
<text x="79.8" y="160.3">C2R9</text>
<text x="86.6" y="161.5">2</text>
<text x="115.6" y="161.5">1</text>
<text x="117.2" y="160.3">C2T13</text>
<text x="124.7" y="161.5">2</text>
<text x="153.7" y="161.5">1</text>
<text x="155.3" y="160.3">C2T37</text>
<text x="162.8" y="161.5">2</text>
<text x="191.8" y="161.5">1</text>
<text x="193.4" y="160.3">C2R36</text>
<text x="200.9" y="161.5">2</text>
<text x="255.8" y="157.2">X5R</text>
<text x="255.8" y="159">805</text>
<text x="293.9" y="159">805</text>
<text x="293.9" y="157.2">X5R</text>
<text x="332" y="157.2">X5R</text>
<text x="332" y="159">805</text>
<text x="370.1" y="157.2">X5R</text>
<text x="370.1" y="159">805</text>
<text x="76.1" y="166.3">22 UF 20%</text>
<text x="114.2" y="166.4">22 UF 20%</text>
<text x="152.3" y="166.3">22 UF 20%</text>
<text x="190.4" y="166.3">22 UF 20%</text>
<text x="252.8" y="167.9">1</text>
<text x="254.3" y="166.6">C3R18</text>
<text x="261.9" y="167.9">2</text>
<text x="290.9" y="167.9">1</text>
<text x="292.4" y="166.6">C2R32</text>
<text x="300" y="167.9">2</text>
<text x="329" y="167.9">1</text>
<text x="331.3" y="166.6">C2T6</text>
<text x="338.1" y="167.9">2</text>
<text x="367.1" y="167.9">1</text>
<text x="368.6" y="166.6">C2T31</text>
<text x="376.2" y="167.9">2</text>
<text x="79.1" y="168.1">6.3 V</text>
<text x="80.6" y="169.9">X7R</text>
<text x="80.6" y="171.7">805</text>
<text x="117.2" y="168.1">6.3 V</text>
<text x="118.7" y="169.9">X7R</text>
<text x="118.7" y="171.7">805</text>
<text x="155.3" y="168.1">6.3 V</text>
<text x="156.8" y="169.9">X7R</text>
<text x="156.8" y="171.6">805</text>
<text x="193.4" y="168.1">6.3 V</text>
<text x="194.9" y="169.9">X7R</text>
<text x="194.9" y="171.6">805</text>
<text x="251.4" y="172.7">10 UF 10%</text>
<text x="289.5" y="172.7">10 UF 10%</text>
<text x="327.6" y="172.7">10 UF 10%</text>
<text x="365.7" y="172.7">10 UF 10%</text>
<text x="79.1" y="179.3">C2R13</text>
<text x="117.2" y="179.3">C2T38</text>
<text x="155.3" y="179.3">C2R22</text>
<text x="193.4" y="179.3">C2T35</text>
<text x="254.3" y="174.5">6.3 V</text>
<text x="255.8" y="176.3">X5R</text>
<text x="255.8" y="178.1">805</text>
<text x="292.4" y="174.5">6.3 V</text>
<text x="293.9" y="176.3">X5R</text>
<text x="293.9" y="178">805</text>
<text x="330.5" y="174.5">6.3 V</text>
<text x="332" y="176.3">X5R</text>
<text x="332" y="178">805</text>
<text x="368.6" y="174.5">6.3 V</text>
<text x="370.1" y="176.2">X5R</text>
<text x="370.1" y="178">805</text>
<text x="76.1" y="185.4">22 UF 20%</text>
<text x="77.5" y="180.6">1</text>
<text x="86.6" y="180.6">2</text>
<text x="114.2" y="185.4">22 UF 20%</text>
<text x="115.6" y="180.6">1</text>
<text x="124.7" y="180.6">2</text>
<text x="152.3" y="185.3">22 UF 20%</text>
<text x="153.7" y="180.6">1</text>
<text x="162.8" y="180.6">2</text>
<text x="190.4" y="185.3">22 UF 20%</text>
<text x="191.8" y="180.6">1</text>
<text x="200.9" y="180.6">2</text>
<text x="254.3" y="185.7">C3R17</text>
<text x="292.4" y="185.7">C2R31</text>
<text x="331.3" y="185.7">C2T7</text>
<text x="368.6" y="185.7">C2T30</text>
<text x="79.1" y="187.2">6.3 V</text>
<text x="80.6" y="188.9">X7R</text>
<text x="80.6" y="190.7">805</text>
<text x="117.2" y="187.1">6.3 V</text>
<text x="118.7" y="188.9">X7R</text>
<text x="118.7" y="190.7">805</text>
<text x="155.3" y="187.1">6.3 V</text>
<text x="156.8" y="188.9">X7R</text>
<text x="156.8" y="190.7">805</text>
<text x="193.4" y="187.1">6.3 V</text>
<text x="194.9" y="190.7">805</text>
<text x="194.9" y="188.9">X7R</text>
<text x="251.4" y="191.8">10 UF 10%</text>
<text x="252.8" y="186.9">1</text>
<text x="261.9" y="186.9">2</text>
<text x="289.5" y="191.8">10 UF 10%</text>
<text x="290.9" y="186.9">1</text>
<text x="300" y="186.9">2</text>
<text x="327.6" y="191.8">10 UF 10%</text>
<text x="329" y="186.9">1</text>
<text x="338.1" y="186.9">2</text>
<text x="365.7" y="191.7">10 UF 10%</text>
<text x="367.1" y="186.9">1</text>
<text x="376.2" y="186.9">2</text>
<text x="254.3" y="193.5">6.3 V</text>
<text x="255.8" y="195.3">X5R</text>
<text x="255.8" y="197.1">805</text>
<text x="292.4" y="193.5">6.3 V</text>
<text x="293.9" y="195.3">X5R</text>
<text x="293.9" y="197.1">805</text>
<text x="330.5" y="193.5">6.3 V</text>
<text x="332" y="195.3">X5R</text>
<text x="332" y="197.1">805</text>
<text x="368.6" y="193.5">6.3 V</text>
<text x="370.1" y="195.3">X5R</text>
<text x="370.1" y="197.1">805</text>
<text x="77.5" y="199.6">1</text>
<text x="79.8" y="198.4">C8D3</text>
<text x="86.6" y="199.6">2</text>
<text x="115.6" y="199.6">1</text>
<text x="117.2" y="198.4">C2R18</text>
<text x="124.7" y="199.6">2</text>
<text x="153.7" y="199.6">1</text>
<text x="156" y="198.4">C8D6</text>
<text x="162.8" y="199.6">2</text>
<text x="191.8" y="199.6">1</text>
<text x="193.4" y="198.4">C2R11</text>
<text x="200.9" y="199.6">2</text>
<text x="76.1" y="204.4">22 UF 20%</text>
<text x="79.1" y="206.2">6.3 V</text>
<text x="80.6" y="207.9">X7R</text>
<text x="80.6" y="209.7">805</text>
<text x="114.2" y="204.4">22 UF 20%</text>
<text x="117.2" y="206.2">6.3 V</text>
<text x="118.7" y="208">X7R</text>
<text x="118.7" y="209.7">805</text>
<text x="152.3" y="204.4">22 UF 20%</text>
<text x="155.3" y="206.2">6.3 V</text>
<text x="156.8" y="207.9">X7R</text>
<text x="156.8" y="209.7">805</text>
<text x="190.4" y="204.4">22 UF 20%</text>
<text x="193.4" y="206.2">6.3 V</text>
<text x="194.9" y="207.9">X7R</text>
<text x="194.9" y="209.7">805</text>
<text x="252.8" y="206">1</text>
<text x="254.3" y="204.7">C2T41</text>
<text x="261.9" y="206">2</text>
<text x="290.9" y="206">1</text>
<text x="292.4" y="204.7">C2R30</text>
<text x="300" y="206">2</text>
<text x="329" y="206">1</text>
<text x="330.5" y="204.7">C2T23</text>
<text x="338.1" y="206">2</text>
<text x="367.1" y="206">1</text>
<text x="368.6" y="204.7">C2T29</text>
<text x="376.2" y="206">2</text>
<text x="251.4" y="210.8">10 UF 10%</text>
<text x="254.3" y="212.6">6.3 V</text>
<text x="255.8" y="214.4">X5R</text>
<text x="289.5" y="210.8">10 UF 10%</text>
<text x="292.4" y="212.6">6.3 V</text>
<text x="293.9" y="214.4">X5R</text>
<text x="327.6" y="210.8">10 UF 10%</text>
<text x="330.5" y="212.6">6.3 V</text>
<text x="332" y="214.4">X5R</text>
<text x="365.7" y="210.8">10 UF 10%</text>
<text x="368.6" y="212.6">6.3 V</text>
<text x="370.1" y="214.4">X5R</text>
<text x="77.5" y="218.7">1</text>
<text x="79.1" y="217.4">C2R12</text>
<text x="86.6" y="218.7">2</text>
<text x="115.6" y="218.7">1</text>
<text x="117.2" y="217.4">C2R19</text>
<text x="124.7" y="218.7">2</text>
<text x="153.7" y="217.4">1</text>
<text x="156" y="216.2">C8E2</text>
<text x="162.8" y="217.4">2</text>
<text x="191.8" y="218.7">1</text>
<text x="193.4" y="217.4">C2R17</text>
<text x="200.9" y="218.7">2</text>
<text x="255.8" y="216.2">805</text>
<text x="293.9" y="216.1">805</text>
<text x="332" y="216.1">805</text>
<text x="370.1" y="216.2">805</text>
<text x="76.1" y="223.5">22 UF 20%</text>
<text x="79.1" y="225.3">6.3 V</text>
<text x="80.6" y="227.1">X7R</text>
<text x="114.2" y="223.5">22 UF 20%</text>
<text x="117.2" y="225.2">6.3 V</text>
<text x="118.7" y="227">X7R</text>
<text x="152.3" y="222.2">22 UF 20%</text>
<text x="155.3" y="223.9">6.3 V</text>
<text x="156.8" y="225.7">X7R</text>
<text x="156.8" y="227.5">805</text>
<text x="190.4" y="223.4">22 UF 20%</text>
<text x="193.4" y="225.2">6.3 V</text>
<text x="194.9" y="227">X7R</text>
<text x="290.9" y="225">1</text>
<text x="292.4" y="223.8">C2R29</text>
<text x="300" y="225">2</text>
<text x="329" y="223.8">1</text>
<text x="330.5" y="222.5">C2T22</text>
<text x="338.1" y="223.8">2</text>
<text x="367.1" y="225">1</text>
<text x="368.6" y="223.8">C2T28</text>
<text x="376.2" y="225">2</text>
<text x="80.6" y="228.8">805</text>
<text x="118.7" y="228.8">805</text>
<text x="194.9" y="228.8">805</text>
<text x="289.5" y="229.9">10 UF 10%</text>
<text x="292.4" y="231.6">6.3 V</text>
<text x="293.9" y="233.4">X5R</text>
<text x="327.6" y="228.6">10 UF 10%</text>
<text x="330.5" y="230.4">6.3 V</text>
<text x="332" y="232.2">X5R</text>
<text x="332" y="233.9">805</text>
<text x="365.7" y="229.9">10 UF 10%</text>
<text x="368.6" y="231.6">6.3 V</text>
<text x="370.1" y="233.4">X5R</text>
<text x="152.4" y="237.7">1</text>
<text x="154" y="236.5">C2R40</text>
<text x="161.5" y="237.7">2</text>
<text x="191.8" y="237.7">1</text>
<text x="193.4" y="236.5">C2T16</text>
<text x="200.9" y="237.7">2</text>
<text x="293.9" y="235.2">805</text>
<text x="370.1" y="235.2">805</text>
<text x="151.1" y="242.6">22 UF 20%</text>
<text x="154" y="244.4">6.3 V</text>
<text x="190.4" y="242.5">22 UF 20%</text>
<text x="193.4" y="244.3">6.3 V</text>
<text x="155.5" y="247.9">805</text>
<text x="155.5" y="246.1">X7R</text>
<text x="194.9" y="246">X7R</text>
<text x="194.9" y="247.8">805</text>
</g>
</svg>
